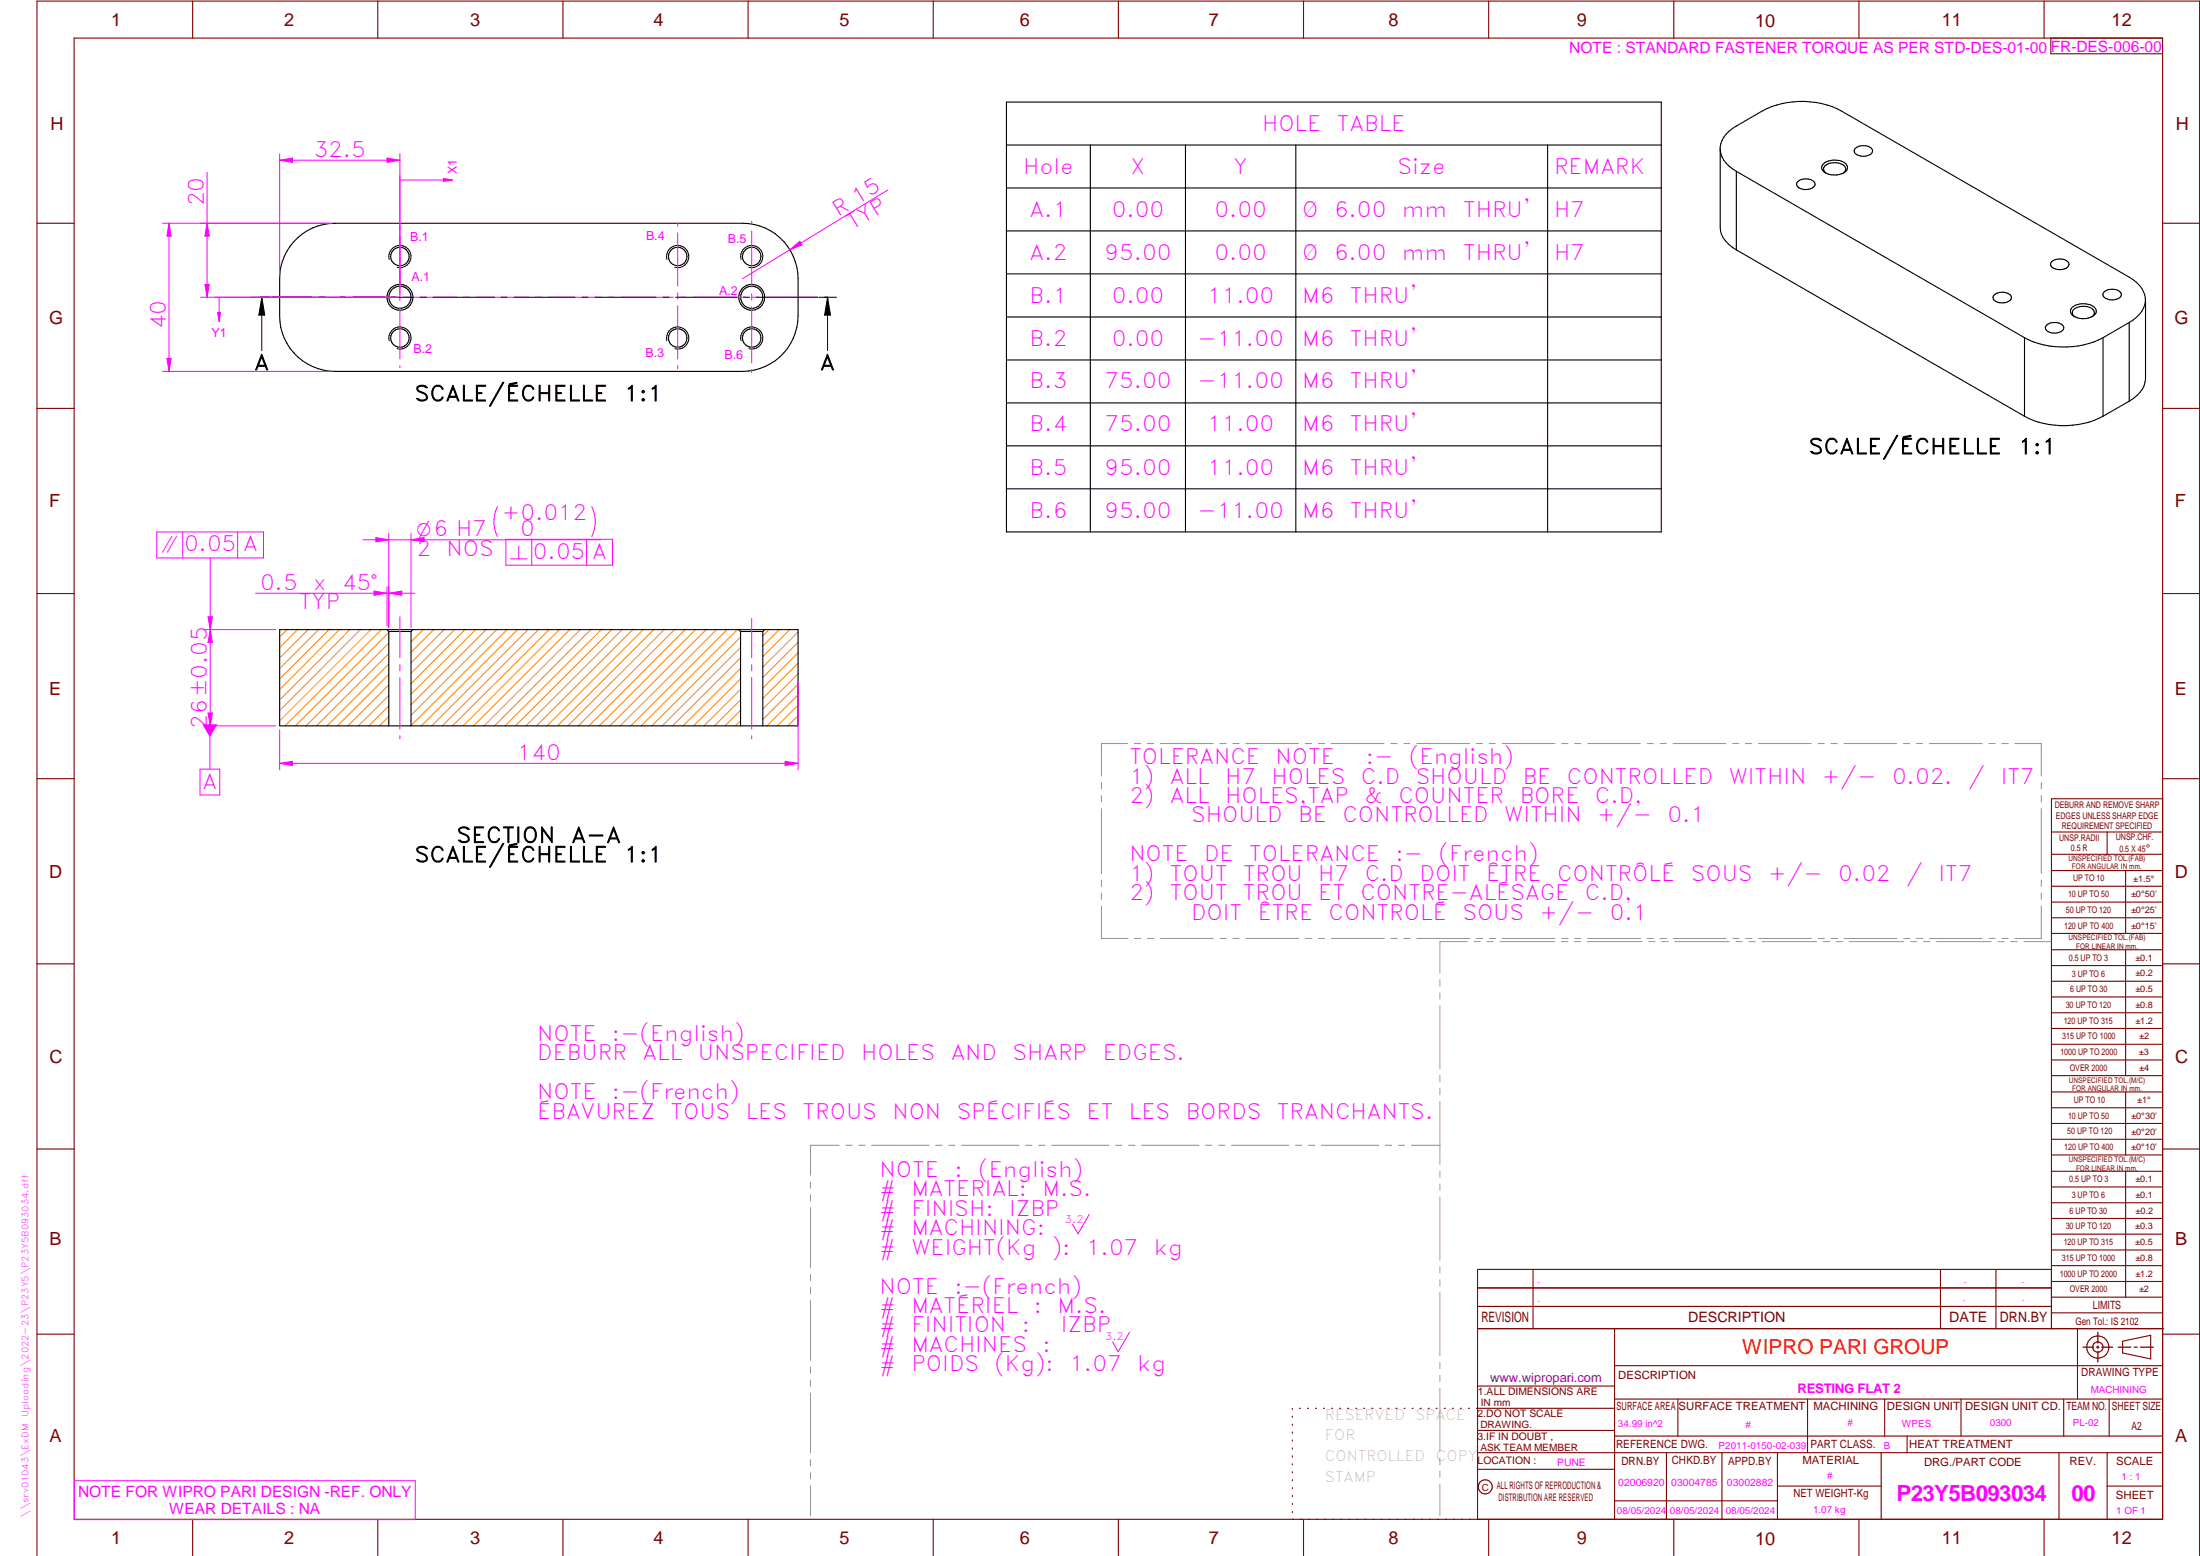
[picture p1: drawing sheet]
<svg xmlns="http://www.w3.org/2000/svg" width="594mm" height="420mm" viewBox="0 0 594 420" stroke-linecap="round" stroke-linejoin="round" font-family="sans-serif">
<g fill="none" stroke="#800000" stroke-width=".3">
<path d="M20 10.3h564v400h-564zM52 .3v10M102 .3v10M152 .3v10M202 .3v10M252 .3v10M302 .3v10M352 .3v10M402 .3v10M452 .3v10M502 .3v10M552 .3v10"/>
<path d="M553.8 10.3v4.2h30.2M10 60.3h10M584 60.3h10M10 110.3h10M584 110.3h10M10 160.3h10M584 160.3h10M10 210.3h10M584 215.7h-30v143.1M584 210.3h10M554 224.7h30M554 230.7h30"/>
<path d="M554 235.1h30M554 239.3h30M569 224.7v6M574 235.1v17M554 243.6h30M554 247.8h30M554 252.1h30M554 256.5h30M574 256.5v33.9M10 260.3h10M554 260.7h30M554 265h30"/>
<path d="M554 269.2h30M554 273.5h30M554 277.7h30M584 260.3h10M554 282h30M554 286.2h30M554 290.4h30M554 294.9h30M554 299.1h30M574 294.9v17M10 310.3h10M554 303.4h30"/>
<path d="M554 307.6h30M554 311.9h30M554 316.3h30M574 316.3v34M584 310.3h10M554 320.5h30M554 324.8h30M554 329h30M554 333.2h30M554 337.5h30M399 358.8h185.2M399 352.8h155"/>
<path d="M399 347.8h155M414 342.8v16M436 358.8v51.5M524 342.8v16M539 342.8v16M554 341.8h30M554 346h30M554 350.3h30M554 354.5h30M554 342.8h-155v67.5M561 358.8v19M10 360.3h10"/>
<path d="M399 374.3h37M436 377.8h148M453.1 377.8v10M488.1 377.8v14.5M508.9 377.8v10M529.5 377.8v10M557.3 377.8v10M569.5 377.8v10M573.2 362.2l7.6-1.6v6.3l-7.6-1.6zM584 368.8h-148M584 360.3h10M349 380.3v.3"/>
<path d="M349 382.4v.3M349 384.6v.3M349 386.7v.3M349 388.8v.3M349 391v.3M349 393.1v.3M349 395.3v.3M349 397.4v.3M349 399.5v.3M350.9 380.3h.2M353.1 380.3h.2M355.2 380.3h.3"/>
<path d="M357.4 380.3h.3M359.6 380.3h.3M361.7 380.3h.3M363.9 380.3h.3M366.1 380.3h.3M368.3 380.3h.2M370.4 380.3h.3M372.6 380.3h.3M374.8 380.3h.3M376.9 380.3h.4M379.1 380.3h.3M381.3 380.3h.3"/>
<path d="M383.4 380.3h.4M385.6 380.3h.3M387.8 380.3h.3M390 380.3h.3M392.2 380.3h.3M394.3 380.3h.3M396.5 380.3h.3M398.7 380.3h37.3M399 396.7h37M399 392.3h185M399 386.2h37M436 387.8h148"/>
<path d="M450 392.3v18M465 392.3v18M480 392.3v18M508 392.3v18M515 387.8v4.5M556 392.3v18M569 392.3v18M52 410.3v9.7M102 410.3v9.7M152 410.3v9.7M202 410.3v9.7M252 410.3v9.7"/>
<path d="M302 410.3v9.7M349 401.7v.3M349 403.8v.4M349 406v.3M349 408.1v.3M352 410.3v9.7M402 410.3v9.7M436 405.3h44M452 410.3v9.7M480 401.3h28M502 410.3v9.7M552 410.3v9.7"/>
<path d="M569 401.3h15M10 420v-419.7h584v419.7"/>
<circle cx="566.5" cy="363.7" r="1.39"/>
<circle cx="566.5" cy="363.8" r="3"/>
<circle cx="401.1" cy="401.5" r="1.9"/>
</g>
<g fill="none" stroke="#f0f" stroke-width=".27">
<path d="M203 59.7v.8M108 61.1v.8M108 63.8v13.9M108 79.5v1.7M183 60.2v.9M183 62.9v14.4M183 79v1.8M203 62.4v15.1M203 79.3v1.7M67.5 80.3h.9M70.1 80.3h14.3M86.1 80.3h1.7"/>
<path d="M89.7 80.3h14.1M105.6 80.3h1.8M108 83v13.9M108 98.7v.6M109.1 80.3h14.3M125.1 80.3h1.7M128.6 80.3h14.2M144.6 80.3h1.7M148.1 80.3h14.2M164.1 80.3h1.7M167.6 80.3h14.2M183 82.5v14.4"/>
<path d="M183 98.7v.9M183.6 80.3h1.7M187.1 80.3h14.2M203 82.8v15.2M203 99.8v.9M203.1 80.3h1.7M206.6 80.3h14.2M222.6 80.3h.9M108 166.5v11.1M108 179.5v1.6M203 167v10.6M203 179.5v1.6"/>
<path d="M75.5 197.1v10.8M108 182.9v14M108 198.7v.8M203 182.9v14M203 198.7v.8M215.5 184.1v23.8M75.5 206.1l3.5-.5v1.1zM294.1 327.9l-3 5.3-1.5-2.7M305 359.7l-3 5.3-1.6-2.6M20.1 399.8h92v10.5h-92z"/>
</g>
<g fill="none" stroke="#949494" stroke-width=".27">
<path d="M396.2 254.3h-7.4v8.5M398.1 254.3h1.6M401.5 254.3h1.8M405 254.3h14.8M421.6 254.3h1.7M425.1 254.3h1.7M428.6 254.3h14.8M445.2 254.3h1.7M448.7 254.3h1.7M452.2 254.3h14.8M468.8 254.3h1.7M472.3 254.3h1.7"/>
<path d="M475.8 254.3h14.8M492.4 254.3h1.7M495.8 254.3h1.8M499.4 254.3h14.7M516 254.3h1.6M519.4 254.3h1.8M522.9 254.3h14.8M539.5 254.3h1.7M543 254.3h1.7M546.5 254.3h7.4M388.8 264.5v1.8M388.8 268.1v1.6"/>
<path d="M388.8 271.6v17M388.8 290.4v1.7M388.8 293.9v1.7M388.8 297.4v17M218.9 319.2v1.6M226.6 309.2h-7.7v8.1M228.4 309.2h1.7M231.9 309.2h1.7M235.4 309.2h15.5M252.7 309.2h1.7M256.2 309.2h1.7M259.7 309.2h15.5"/>
<path d="M277 309.2h1.7M280.5 309.2h1.7M284 309.2h15.5M301.2 309.2h1.8M304.8 309.2h1.7M308.3 309.2h15.5M325.5 309.2h1.7M329.1 309.2h1.6M332.6 309.2h15.4M349.8 309.2h1.7M353.3 309.2h1.7M356.8 309.2h15.5"/>
<path d="M374.1 309.2h1.7M377.6 309.2h1.7M381.1 309.2h7.7M388.8 316.2v1.7M388.8 319.7v1.7M218.9 322.6v1.8M218.9 326.1v16.2M388.8 323.2v17.1M218.9 344.1v1.8M218.9 347.6v1.7M218.9 351.2v16.1M388.8 342.1v1.6"/>
<path d="M388.8 345.6v1.7M388.8 349v17.1M218.9 369.1v1.7M218.9 372.6v1.8M218.9 376.1v16.2M388.8 367.9v1.7M388.8 371.4v1.7M388.8 374.9v17M218.9 394.1v1.8M218.9 397.6v1.7M388.8 393.7v1.7M388.8 397.2v1.7"/>
<path d="M218.9 401.2v8.1M388.8 400.7v8.6"/>
</g>
<path d="M566.5 359.7v3M562.5 363.8h2.9M566.1 363.8h.7M566.5 363.4v.7M566.5 364.9v2.8M567.6 363.8h2.9M572 363.8h3.4M576.3 363.8h.8M578 363.8h3.5" fill="none" stroke="#800000" stroke-width=".34"/>
<g fill="none" stroke="#000" stroke-width=".3">
<path d="M464.5 40.6a7.5 7.5 0 0 0 4.4 5.7M468.9 46.3l77.8 44.9M468.9 46.3v21.2M485.5 49a3.4 3.4 0 0 1 4.5 .4 1.57 1.57 0 0 1-1.7 1.7l-.7 .1a2.18 2.18 0 0 1-2.5-1.5zM492.6 44a4.9 4.9 0 0 1 6.1 .6 1.66 1.66 0 0 1-1.3 2.3 4.9 4.9 0 0 1-5.2-.8 1.33 1.33 0 0 1 .4-2.1zM493.1 46.8a1.25 1.25 0 0 1-.7-1.2 1.25 1.25 0 0 1 .8-1.1 4.5 4.5 0 0 1 4.9 .3 1.21 1.21 0 0 1-.4 2M501 40a3.4 3.4 0 0 1 4.6 .4 1.25 1.25 0 0 1-1.2 1.6 3.2 3.2 0 0 1-3.6-.9v-.7zM80.5 64.1a14.7 14.7 0 0 1 10-3.8h110a15.1 15.1 0 0 1 15 15v10a15.1 15.1 0 0 1-15 15h-110a15 15 0 0 1-15-15v-10a14.7 14.7 0 0 1 5-11.2zM468.9 67.5l77.8 44.9M468.9 67.5a7.8 7.8 0 0 1-4.4-6.1v-21.7a7.5 7.5 0 0 1 4.4-5.7l7-4.1a23.3 23.3 0 0 1 21.3 0l77.8 44.9a6.9 6.9 0 0 1 4.2 7.5 8.5 8.5 0 0 1-4.2 4.8M538.5 79.6a3.4 3.4 0 0 1 4.6 .4 1.57 1.57 0 0 1-1.8 1.7 2.56 2.56 0 0 1-3.1-1.4zM554.1 70.7a3.4 3.4 0 0 1 4.5 .3 1.57 1.57 0 0 1-1.8 1.8h-1.2a1.97 1.97 0 0 1-1.9-1.4z"/>
<path d="M568.2 78.8a3.4 3.4 0 0 1 4.6 .4 1.57 1.57 0 0 1-1.8 1.7h-1.3a1.97 1.97 0 0 1-1.8-1.4zM546.7 91.2v21.2M552.7 87.8a3.4 3.4 0 0 1 4.5 .3 1.23 1.23 0 0 1-1.2 1.6 2.77 2.77 0 0 1-3.7-1.2zM559.4 83.2a4.8 4.8 0 0 1 6.5 .2 1.66 1.66 0 0 1-1.3 2.3 4.9 4.9 0 0 1-5.2-.8 1.36 1.36 0 0 1 0-1.7zM560.3 85.6a1.35 1.35 0 0 1-.7-1.5 1.35 1.35 0 0 1 1.3-1.1 3.8 3.8 0 0 1 4.6 1 1.25 1.25 0 0 1-.7 1.6M567.9 91.2v21.2M567.9 91.2a23.7 23.7 0 0 1-21.2 0M575 87.1l-7.1 4.1M575 87.1v21.2M579.4 81v21.2a7.3 7.3 0 0 1-4.4 6.1M546.7 112.4a23.3 23.3 0 0 0 21.2 0M575 108.3l-7.1 4.1"/>
<path d="M75.5 170h140v26h-140zM104.5 170l.5 .5M105 170.5h6M105 170.5v25.5M111 170.5v25.5M111.5 170l-.5 .5M199.5 170l.5 .5M200 170.5h6M200 170.5v25.5M206 170.5v25.5M206.5 170l-.5 .5"/>
<circle cx="108" cy="69.3" r="2.49"/>
<circle cx="183" cy="69.3" r="2.5"/>
<circle cx="203" cy="69.3" r="2.49"/>
<circle cx="108" cy="91.3" r="2.49"/>
<circle cx="108" cy="80.3" r="2.99"/>
<circle cx="108" cy="80.3" r="3.5"/>
<circle cx="183" cy="91.3" r="2.5"/>
<circle cx="203" cy="80.3" r="3"/>
<circle cx="203" cy="91.3" r="2.49"/>
<circle cx="203" cy="80.3" r="3.5"/>
</g>
<g fill="none" stroke="#000" stroke-width=".27">
<path d="M105.1 70.1a3 3 0 0 1 2.6-3.8 3 3 0 0 1 3.3 3.2 3 3 0 0 1-3.8 2.7M180.1 70.1a3 3 0 0 1 2.6-3.8 3 3 0 0 1 3.3 3.2 3 3 0 0 1-3.8 2.7M200.1 70.1a3 3 0 0 1 2.6-3.8 3 3 0 0 1 3.3 3.2 3 3 0 0 1-3.8 2.7M68.3 80.3h4.8M70.7 80.3l.8 4.8h-1.6zM70.7 80.3v14.4M73.3 80.3h16.5M91.6 80.3h1.7M95.1 80.3h16.6M105.1 92a2.99 2.99 0 0 1 2.6-3.7 2.99 2.99 0 0 1 3.3 3.2 2.99 2.99 0 0 1-3.8 2.6M113.4 80.3h1.8M117 80.3h16.5"/>
<path d="M135.3 80.3h1.7M138.8 80.3h16.5M157.1 80.3h1.7M160.6 80.3h16.6M178.9 80.3h1.8M180.1 92a3 3 0 0 1 2.6-3.7 3 3 0 0 1 3.3 3.2 3 3 0 0 1-3.8 2.6M182.4 80.3h16.6M200.1 92a2.99 2.99 0 0 1 2.6-3.7 2.99 2.99 0 0 1 3.3 3.2 2.99 2.99 0 0 1-3.8 2.6M200.8 80.3h1.7M204.3 80.3h16.5M221.1 80.3h4.8M223.5 80.3l.8 4.8h-1.6z"/>
<path d="M223.5 80.3v14.4"/>
</g>
<path d="M70.7 80.3l.8 4.8h-1.6zM223.5 80.3l.8 4.8h-1.6z" fill="#000"/>
<g fill="none" stroke="#ff8000" stroke-width=".27">
<path d="M77.5 170l-2 2M80.3 170l-4.8 4.9M83.2 170l-7.7 7.7M86 170l-10.5 10.5M88.9 170l-13.4 13.3M91.6 170l-16.1 16.2M94.5 170l-19 19M97.3 170l-21.8 21.9M100.2 170l-24.7 24.6M103 170l-26 26M105 179.3l-16.7 16.7M105 176.5l-19.5 19.5"/>
<path d="M105 173.7l-22.4 22.3M105 170.8l-25.2 25.2M114.3 170l-3.3 3.3M117.1 170l-6.1 6.1M119.9 170l-8.9 9M122.8 170l-11.8 11.8M125.6 170l-14.6 14.6M128.4 170l-17.4 17.5M131.3 170l-20.3 20.3M134.1 170l-23.1 23.1M136.9 170l-25.9 25.9M139.7 170l-26 26"/>
<path d="M142.6 170l-26 26M145.4 170l-26 26M148.2 170l-26 26M151 170l-26 26M153.9 170l-26 26M156.7 170l-26 26M159.5 170l-25.9 26M162.4 170l-26.1 26M165.2 170l-26 26M168 170l-26 26M170.9 170l-26 26M173.7 170l-26 26"/>
<path d="M176.5 170l-26 26M179.4 170l-26.1 26M182.2 170l-26 26M185 170l-26 26M187.8 170l-26 26M190.7 170l-26 26M193.5 170l-26 26M196.3 170l-26 26M199.1 170l-26 26M200 172l-24 24M200 174.8l-21.2 21.2M200 177.6l-18.4 18.4"/>
<path d="M207.6 170l-1.6 1.7M210.4 170l-4.4 4.5M213.3 170l-7.3 7.3M215.5 170.6l-9.5 9.5M215.5 173.4l-9.5 9.6M215.5 176.3l-9.5 9.5M215.5 179.1l-9.5 9.5M105 182.1l-13.9 13.9M105 185l-11.1 11M105 187.8l-8.2 8.2M105 190.6l-5.4 5.4M105 193.5l-2.6 2.5"/>
<path d="M200 191.8l-4.2 4.2M200 194.6l-1.4 1.4M200 189l-7.1 7M200 186.1l-9.9 9.9M200 183.3l-12.7 12.7M200 180.5l-15.6 15.5M215.5 181.9l-9.5 9.5M215.5 184.8l-9.5 9.5M215.5 193.3l-2.8 2.7M215.5 190.4l-5.6 5.6M215.5 187.6l-8.4 8.4"/>
</g>
<path d="M75.5 206.1l3.5-.5v1.1z" fill="#f0f"/>
<path d="M212 205.6l3.5 .5-3.5 .6z" fill="none" stroke="#f0f" stroke-width=".27"/>
<path d="M212 205.6l3.5 .5-3.5 .6z" fill="#f0f"/>
<path d="M55 170h19.5M55 196h19.5M56.2 192.5h1.2l-.6 3.5zM75.5 206.1h140" fill="none" stroke="#f0f" stroke-width=".27"/>
<path d="M56.2 192.5h1.2l-.6 3.5z" fill="#f0f"/>
<path d="M56.8 170l.6 3.5h-1.2z" fill="none" stroke="#f0f" stroke-width=".27"/>
<path d="M56.8 170l.6 3.5h-1.2z" fill="#f0f"/>
<path d="M43.9 60.3h45.5M45.6 60.3l.6 3.5h-1.1zM43.9 100.3h45.5M56.8 170v26" fill="none" stroke="#f0f" stroke-width=".27"/>
<path d="M45.6 60.3l.6 3.5h-1.1z" fill="#f0f"/>
<path d="M45.1 96.8h1.1l-.6 3.5z" fill="none" stroke="#f0f" stroke-width=".27"/>
<path d="M45.1 96.8h1.1l-.6 3.5z" fill="#f0f"/>
<path d="M45.6 60.3v40M104.5 158.4v10.6M105 158.4v11.1M105 160.2l3.5-.6v1.1z" fill="none" stroke="#f0f" stroke-width=".27"/>
<path d="M105 160.2l3.5-.6v1.1z" fill="#f0f"/>
<path d="M101 159.6l3.5 .6-3.5 .5z" fill="none" stroke="#f0f" stroke-width=".27"/>
<path d="M101 159.6l3.5 .6-3.5 .5z" fill="#f0f"/>
<path d="M134.3 136.8a9 9 0 0 0 0 8.1M159.8 136.8a9 9 0 0 1 0 8.1M105 144v25.5M111 145.8l3.5-.6v1.1zM111 144v25.5M69 160.2h43" fill="none" stroke="#f0f" stroke-width=".27"/>
<path d="M111 145.8l3.5-.6v1.1z" fill="#f0f"/>
<path d="M101.5 145.2l3.5 .6-3.5 .5z" fill="none" stroke="#f0f" stroke-width=".27"/>
<path d="M101.5 145.2l3.5 .6-3.5 .5z" fill="#f0f"/>
<path d="M239.7 51.3l-39.2 24M213.3 67.4l2.7-2.2 .6 .9zM98 145.8h64.3" fill="none" stroke="#f0f" stroke-width=".27"/>
<path d="M213.3 67.4l2.7-2.2 .6 .9z" fill="#f0f"/>
<path d="M54.2 60.3h35.2M55.9 60.3l.6 3.5h-1.2zM54.2 80.3h52.8" fill="none" stroke="#f0f" stroke-width=".27"/>
<path d="M55.9 60.3l.6 3.5h-1.2z" fill="#f0f"/>
<path d="M55.3 76.8h1.2l-.6 3.5z" fill="none" stroke="#f0f" stroke-width=".27"/>
<path d="M55.3 76.8h1.2l-.6 3.5z" fill="#f0f"/>
<path d="M55.9 46.5v33.8M75.5 43.3l3.5-.6v1.2zM75.5 41.5v32.7M108 41.5v37.7" fill="none" stroke="#f0f" stroke-width=".27"/>
<path d="M75.5 43.3l3.5-.6v1.2z" fill="#f0f"/>
<path d="M104.5 42.7l3.5 .6-3.5 .6z" fill="none" stroke="#f0f" stroke-width=".27"/>
<path d="M104.5 42.7l3.5 .6-3.5 .6z" fill="#f0f"/>
<path d="M75.5 43.3h32.5M108 47.4v32.1M108 48.6h14.2M119.8 48.2l2.4 .4-2.4 .4z" fill="none" stroke="#f0f" stroke-width=".27"/>
<path d="M119.8 48.2l2.4 .4-2.4 .4z" fill="#f0f"/>
<path d="M57.9 80.3h49.4M58.8 84.4h.8l-.4 2.4zM59.2 80.3v6.5" fill="none" stroke="#f0f" stroke-width=".27"/>
<path d="M58.8 84.4h.8l-.4 2.4z" fill="#f0f"/>
<g fill="none" stroke="#000" stroke-width=".3">
<path d="M271.8 39.2h176.8M271.8 27.6h176.8v116h-176.8zM294.4 39.2v104.4M320.1 39.2v104.4M349.9 39.2v104.4M417.9 39.2v104.4M271.8 50.8h176.8M271.8 62.4h176.8M271.8 74h176.8M271.8 85.6h176.8M271.8 97.2h176.8M271.8 108.8h176.8"/>
<path d="M271.8 120.4h176.8M271.8 132h176.8"/>
</g>
<g fill="none" stroke="#949494" stroke-width=".27">
<path d="M297.4 211.4v1.7M297.4 214.8v1.8M297.4 218.4v17.5M304.5 200.8h-7.1v8.7M306.3 200.8h1.7M309.8 200.8h1.7M313.3 200.8h14.3M329.4 200.8h1.7M332.9 200.8h1.7M336.4 200.8h14.3M352.5 200.8h1.7M356 200.8h1.7"/>
<path d="M359.5 200.8h14.3M375.5 200.8h1.8M379 200.8h1.7M382.6 200.8h14.2M398.6 200.8h1.7M402.1 200.8h1.7M405.6 200.8h14.3M421.7 200.8h1.7M425.2 200.8h1.7M428.7 200.8h14.3M444.8 200.8h1.7M448.3 200.8h1.7"/>
<path d="M451.8 200.8h14.2M467.9 200.8h1.7M471.3 200.8h1.8M474.8 200.8h14.3M490.9 200.8h1.7M494.4 200.8h1.7M497.9 200.8h14.3M514 200.8h1.7M517.5 200.8h1.7M521 200.8h14.3M537.1 200.8h1.7M540.5 200.8h1.8"/>
<path d="M544.1 200.8h7.1v8.7M551.2 211.3v1.7M551.2 214.8v1.7M551.2 218.3v17.5M297.4 237.7v1.7M551.2 237.6v1.8M297.4 244.7v8.7h7.2M297.4 241.2v1.7M306.4 253.4h1.7M309.9 253.4h1.7M313.3 253.4h14.4M329.4 253.4h1.8"/>
<path d="M332.9 253.4h1.7M336.5 253.4h14.2M352.5 253.4h1.7M356 253.4h1.7M359.5 253.4h14.3M375.6 253.4h1.7M379.1 253.4h1.7M382.6 253.4h14.3M398.6 253.4h1.8M402.2 253.4h1.7M405.7 253.4h14.2M421.7 253.4h1.8"/>
<path d="M425.2 253.4h1.7M428.7 253.4h14.3M444.8 253.4h1.7M448.3 253.4h1.7M451.8 253.4h14.3M467.9 253.4h1.7M471.4 253.4h1.7M474.9 253.4h14.3M491 253.4h1.7M494.4 253.4h1.8M498 253.4h14.2M514 253.4h1.7"/>
<path d="M517.5 253.4h1.8M521 253.4h14.3M537.1 253.4h1.7M540.6 253.4h1.7M551.2 241.1v1.7M551.2 244.6v8.8h-7.1"/>
</g>
<path d="M56.7 195.6v12.1" fill="none" stroke="#f0f" stroke-width=".27"/>
<path d="M54.6 195.6h4.1l-2 3.5z" fill="#f0f"/>
<path d="M56.8 150.7v19.3M54 207.7h5.3v7h-5.3z" fill="none" stroke="#f0f" stroke-width=".27"/>
<path d="M56.2 166.5h1.2l-.6 3.5z" fill="#f0f"/>
<path d="M42.3 143.6h28.9v7.1h-28.9zM49.4 143.6v7.1M64.2 143.6v7.1M136.6 145.6h28.8v7h-28.8zM143.6 145.6v7M158.4 145.6v7M56.2 166.5h1.2l-.6 3.5z" fill="none" stroke="#f0f" stroke-width=".27"/>
<g font-size="6" fill="#f0f">
<text x="512.1" y="405.2">P23Y5B093034</text>
<text x="559.4" y="405.2">00</text>
</g>
<g font-size="5.7" fill="#f0f">
<text x="340.8" y="35.3">HOLE</text>
<text x="361" y="35.3">TABLE</text>
<text x="84.7" y="42.4">32.5</text>
<text x="276.3" y="46.9">Hole</text>
<text x="305.3" y="46.9">X</text>
<text x="333.1" y="46.9">Y</text>
<text x="377.4" y="46.9">Size</text>
<text x="419.6" y="46.9">REMARK</text>
<text x="55" y="55.7" transform="rotate(-90 55 55.7)">20</text>
<text x="226.3" y="58.5" transform="rotate(-31 226.3 58.5)">R 15</text>
<text x="278" y="58.5">A.1</text>
<text x="300.2" y="58.5">0.00</text>
<text x="327.9" y="58.5">0.00</text>
<text x="351.7" y="58.5">Ø</text>
<text x="360.2" y="58.5">6.00</text>
<text x="378.5" y="58.5">mm</text>
<text x="395.1" y="58.5">THRU'</text>
<text x="419.6" y="58.5">H7</text>
<text x="230.2" y="62.2" transform="rotate(-31 230.2 62.2)">TYP</text>
<text x="278" y="70.1">A.2</text>
<text x="298.3" y="70.1">95.00</text>
<text x="327.9" y="70.1">0.00</text>
<text x="351.7" y="70.1">Ø</text>
<text x="360.2" y="70.1">6.00</text>
<text x="378.5" y="70.1">mm</text>
<text x="395.1" y="70.1">THRU'</text>
<text x="419.6" y="70.1">H7</text>
<text x="278" y="81.7">B.1</text>
<text x="300.2" y="81.7">0.00</text>
<text x="326" y="81.7">11.00</text>
<text x="351.7" y="81.7">M6</text>
<text x="364.5" y="81.7">THRU'</text>
<text x="44.8" y="88.9" transform="rotate(-90 44.8 88.9)">40</text>
<text x="278" y="93.3">B.2</text>
<text x="300.2" y="93.3">0.00</text>
<text x="323.4" y="93.3">-11.00</text>
<text x="351.7" y="93.3">M6</text>
<text x="364.5" y="93.3">THRU'</text>
<text x="278" y="104.9">B.3</text>
<text x="298.3" y="104.9">75.00</text>
<text x="323.4" y="104.9">-11.00</text>
<text x="351.7" y="104.9">M6</text>
<text x="364.5" y="104.9">THRU'</text>
<text x="278" y="116.5">B.4</text>
<text x="298.3" y="116.5">75.00</text>
<text x="326" y="116.5">11.00</text>
<text x="351.7" y="116.5">M6</text>
<text x="364.5" y="116.5">THRU'</text>
<text x="278" y="128.1">B.5</text>
<text x="298.3" y="128.1">95.00</text>
<text x="326" y="128.1">11.00</text>
<text x="351.7" y="128.1">M6</text>
<text x="364.5" y="128.1">THRU'</text>
<text x="135.5" y="140.3">+0.012</text>
<text x="278" y="139.7">B.6</text>
<text x="298.3" y="139.7">95.00</text>
<text x="323.4" y="139.7">-11.00</text>
<text x="351.7" y="139.7">M6</text>
<text x="364.5" y="139.7">THRU'</text>
<text x="49.7" y="148.9">0.05 A</text>
<text x="140.5" y="144.9">0</text>
<text x="112.4" y="150.1">2</text>
<text x="120.6" y="150.1">NOS</text>
<text x="143.9" y="150.9">0.05 A</text>
<text x="70.2" y="159.3">0.5</text>
<text x="84.6" y="159.3">x</text>
<text x="92.4" y="159.3">45°</text>
<text x="80.8" y="164.5">TYP</text>
<text x="55.9" y="196.8" transform="rotate(-90 55.9 196.8)">26±0.05</text>
<text x="139.6" y="205.3">140</text>
<text x="305" y="206.3">TOLERANCE</text>
<text x="344.5" y="206.3">NOTE</text>
<text x="368.8" y="206.3">:-</text>
<text x="380.5" y="206.3">(English)</text>
<text x="54.7" y="212.9">A</text>
<text x="305" y="211.6">1)</text>
<text x="315.9" y="211.6">ALL</text>
<text x="330.8" y="211.6">H7</text>
<text x="343.4" y="211.6">HOLES</text>
<text x="367.5" y="211.6">C.D</text>
<text x="382.3" y="211.6">SHOULD</text>
<text x="411.2" y="211.6">BE</text>
<text x="423.1" y="211.6">CONTROLLED</text>
<text x="466.8" y="211.6">WITHIN</text>
<text x="492" y="211.6">+/-</text>
<text x="510.9" y="211.6">0.02.</text>
<text x="531.5" y="211.6">/</text>
<text x="540.3" y="211.6">IT7</text>
<text x="305" y="216.8">2)</text>
<text x="315.9" y="216.8">ALL</text>
<text x="330.8" y="216.8">HOLES,TAP</text>
<text x="368.5" y="216.8">&amp;</text>
<text x="377.6" y="216.8">COUNTER</text>
<text x="410.4" y="216.8">BORE</text>
<text x="430.7" y="216.8">C.D,</text>
<text x="321.7" y="222.1">SHOULD</text>
<text x="350.5" y="222.1">BE</text>
<text x="362.5" y="222.1">CONTROLLED</text>
<text x="406.2" y="222.1">WITHIN</text>
<text x="431.3" y="222.1">+/-</text>
<text x="450.3" y="222.1">0.1</text>
<text x="305" y="232.6">NOTE</text>
<text x="325.1" y="232.6">DE</text>
<text x="337.3" y="232.6">TOLERANCE</text>
<text x="376.8" y="232.6">:-</text>
<text x="388.5" y="232.6">(French)</text>
<text x="305" y="237.8">1)</text>
<text x="315.9" y="237.8">TOUT</text>
<text x="335.7" y="237.8">TROU</text>
<text x="356" y="237.8">H7</text>
<text x="368.5" y="237.8">C.D</text>
<text x="383.3" y="237.8">DOIT</text>
<text x="401.3" y="237.8">ÊTRE</text>
<text x="420.4" y="237.8">CONTRÔLÉ</text>
<text x="456.6" y="237.8">SOUS</text>
<text x="477.4" y="237.8">+/-</text>
<text x="496.4" y="237.8">0.02</text>
<text x="514.7" y="237.8">/</text>
<text x="523.5" y="237.8">IT7</text>
<text x="305" y="243.1">2)</text>
<text x="315.9" y="243.1">TOUT</text>
<text x="335.7" y="243.1">TROU</text>
<text x="356" y="243.1">ET</text>
<text x="367.4" y="243.1">CONTRE-ALÉSAGE</text>
<text x="428" y="243.1">C.D,</text>
<text x="321.7" y="248.3">DOIT</text>
<text x="339.6" y="248.3">ÊTRE</text>
<text x="358.8" y="248.3">CONTROLÉ</text>
<text x="394.9" y="248.3">SOUS</text>
<text x="415.8" y="248.3">+/-</text>
<text x="434.7" y="248.3">0.1</text>
<text x="145.1" y="281.1">NOTE</text>
<text x="165.3" y="281.1">:-(English)</text>
<text x="145.1" y="286.3">DEBURR</text>
<text x="173.5" y="286.3">ALL</text>
<text x="188.4" y="286.3">UNSPECIFIED</text>
<text x="232.6" y="286.3">HOLES</text>
<text x="256.7" y="286.3">AND</text>
<text x="273.4" y="286.3">SHARP</text>
<text x="297.8" y="286.3">EDGES.</text>
<text x="145.1" y="296.8">NOTE</text>
<text x="165.3" y="296.8">:-(French)</text>
<text x="145.1" y="302">ÉBAVUREZ</text>
<text x="181.1" y="302">TOUS</text>
<text x="201.4" y="302">LES</text>
<text x="216.7" y="302">TROUS</text>
<text x="241" y="302">NON</text>
<text x="258.3" y="302">SPÉCIFIÉS</text>
<text x="293.4" y="302">ET</text>
<text x="304.8" y="302">LES</text>
<text x="320.2" y="302">BORDS</text>
<text x="344.8" y="302">TRANCHANTS.</text>
<text x="237.5" y="317.8">NOTE</text>
<text x="257.7" y="317.8">:</text>
<text x="264.1" y="317.8">(English)</text>
<text x="237.5" y="323">#</text>
<text x="246.1" y="323">MATERIAL:</text>
<text x="281.5" y="323">M.S.</text>
<text x="237.5" y="328.3">#</text>
<text x="246.1" y="328.3">FINISH:</text>
<text x="272.5" y="328.3">IZBP</text>
<text x="237.5" y="333.5">#</text>
<text x="246.1" y="333.5">MACHINING:</text>
<text x="237.5" y="338.8">#</text>
<text x="246.1" y="338.8">WEIGHT(Kg</text>
<text x="284" y="338.8">):</text>
<text x="293.3" y="338.8">1.07</text>
<text x="311.6" y="338.8">kg</text>
<text x="237.5" y="349.3">NOTE</text>
<text x="257.7" y="349.3">:-(French)</text>
<text x="237.5" y="354.5">#</text>
<text x="237.5" y="359.8">#</text>
<text x="246.1" y="359.8">FINITION</text>
<text x="246.1" y="354.5">MATÉRIEL</text>
<text x="275.9" y="359.8">:</text>
<text x="279.2" y="354.5">:</text>
<text x="285.6" y="354.5">M.S.</text>
<text x="286.5" y="359.8">IZBP</text>
<text x="237.5" y="365">#</text>
<text x="246.1" y="365">MACHINES</text>
<text x="281.5" y="365">:</text>
<text x="237.5" y="370.3">#</text>
<text x="246.1" y="370.3">POIDS</text>
<text x="268.5" y="370.3">(Kg):</text>
<text x="288.8" y="370.3">1.07</text>
<text x="307.1" y="370.3">kg</text>
</g>
<g font-size="5.7">
<text x="68.7" y="99.9">A</text>
<text x="221.4" y="99.9">A</text>
<text x="112" y="108.3">SCALE/ÉCHELLE</text>
<text x="168.5" y="108.3">1:1</text>
<text x="488.4" y="122.6">SCALE/ÉCHELLE</text>
<text x="544.9" y="122.6">1:1</text>
<text x="123.3" y="227.5">SECTION</text>
<text x="154.3" y="227.5">A-A</text>
<text x="112" y="232.8">SCALE/ÉCHELLE</text>
<text x="168.5" y="232.8">1:1</text>
</g>
<text font-size="5.6" fill="#f00" x="470.5" y="365.5">WIPRO PARI GROUP</text>
<g font-size="5.4" fill="#f0f">
<text x="43.6" y="148.9">i</text>
<text x="112.4" y="144.9">O6 H7</text>
<text x="137.7" y="150.9">n</text>
</g>
<g font-size="4.9" fill="#800000">
<text x="30" y="6.9">1</text>
<text x="76.7" y="6.9">2</text>
<text x="127" y="6.9">3</text>
<text x="176.5" y="6.9">4</text>
<text x="226.7" y="6.9">5</text>
<text x="275.4" y="6.9">6</text>
<text x="326.4" y="6.9">7</text>
<text x="375" y="6.9">8</text>
<text x="425.8" y="6.9">9</text>
<text x="473.9" y="7.3">10</text>
<text x="524.3" y="6.9">11</text>
<text x="570.2" y="6.9">12</text>
<text x="13.6" y="35.1">H</text>
<text x="587.6" y="35.1">H</text>
<text x="13.2" y="87.5">G</text>
<text x="587.2" y="87.5">G</text>
<text x="13.2" y="137">F</text>
<text x="587.2" y="137">F</text>
<text x="13.2" y="187.6">E</text>
<text x="587.2" y="187.6">E</text>
<text x="13.2" y="237">D</text>
<text x="587.2" y="237">D</text>
<text x="13.4" y="287.1">C</text>
<text x="587.4" y="287.1">C</text>
<text x="13.4" y="336.2">B</text>
<text x="587.4" y="336.2">B</text>
<text x="13.4" y="389.3">A</text>
<text x="587.4" y="389.3">A</text>
<text x="30" y="416.9">1</text>
<text x="76.7" y="416.9">2</text>
<text x="127" y="416.9">3</text>
<text x="176.5" y="416.9">4</text>
<text x="226.7" y="416.9">5</text>
<text x="275.4" y="416.9">6</text>
<text x="326.4" y="416.9">7</text>
<text x="375" y="416.9">8</text>
<text x="425.8" y="416.9">9</text>
<text x="473.9" y="417.3">10</text>
<text x="524.3" y="416.9">11</text>
<text x="570.2" y="416.9">12</text>
</g>
<g font-size="4.2" fill="#f0f">
<text x="423.7" y="14.3">NOTE : STANDARD FASTENER TORQUE AS PER STD-DES-01-00</text>
<text x="553.8" y="14">FR-DES-006-00</text>
<text x="21.1" y="404.3">NOTE FOR WIPRO PARI DESIGN -REF. ONLY</text>
<text x="45.7" y="408.8">WEAR DETAILS : NA</text>
</g>
<g font-size="3.9" fill="#800000">
<text x="400" y="357.1">REVISION</text>
<text x="455.9" y="357.1">DESCRIPTION</text>
<text x="526.4" y="357.1">DATE</text>
<text x="540" y="357.1">DRN.BY</text>
</g>
<g font-size="3.9" fill="#c0c0c0">
<text x="357.8" y="383.3">RESERVED</text>
<text x="382.3" y="383.3">SPACE</text>
<text x="357.8" y="388.9">FOR</text>
<text x="357.8" y="394.5">CONTROLLED</text>
<text x="387.8" y="394.5">COPY</text>
<text x="357.8" y="400">STAMP</text>
</g>
<text font-size="3.6" fill="#f0f" x="485.4" y="376.1">RESTING FLAT 2</text>
<text font-size="3.5" fill="#00f" x="402.4" y="373.3">www.wipropari.com</text>
<g font-size="3.4" fill="#f0f">
<text x="123.4" y="46.9" transform="rotate(-90 123.4 46.9)">X1</text>
<text x="110.8" y="65.2">B.1</text>
<text x="174.4" y="64.7">B.4</text>
<text x="196.5" y="65.5">B.5</text>
<text x="111.1" y="75.8">A.1</text>
<text x="194.2" y="79.6">A.2</text>
<text x="57.1" y="90.9">Y1</text>
<text x="111.7" y="95.4">B.2</text>
<text x="174.3" y="96.3">B.3</text>
<text x="195.6" y="97">B.6</text>
</g>
<g font-size="3.1" fill="#800000">
<text x="565.1" y="353.5">LIMITS</text>
<text x="562" y="371.7">DRAWING TYPE</text>
<text x="437" y="372.3">DESCRIPTION</text>
<text x="436.5" y="380.8">SURFACE AREA</text>
<text x="453.3" y="380.8">SURFACE TREATMENT</text>
<text x="489.7" y="380.8">MACHINING</text>
<text x="509.5" y="380.8">DESIGN UNIT</text>
<text x="530.6" y="380.8">DESIGN UNIT CD.</text>
<text x="558" y="380.6">TEAM NO.</text>
<text x="570.3" y="380.7">SHEET SIZE</text>
<text x="575.6" y="386.1">A2</text>
<text x="436.4" y="391.1">REFERENCE DWG.</text>
<text x="437.8" y="395.5">DRN.BY</text>
<text x="451.4" y="395.4">CHKD.BY</text>
<text x="466.6" y="395.5">APPD.BY</text>
<text x="486.7" y="395.4">MATERIAL</text>
<text x="488.9" y="390.9">PART CLASS.</text>
<text x="515.6" y="390.9">HEAT TREATMENT</text>
<text x="519.6" y="395.9">DRG./PART CODE</text>
<text x="558.9" y="395.5">REV.</text>
<text x="571.4" y="395.6">SCALE</text>
<text x="484.3" y="404.2">NET WEIGHT-Kg</text>
<text x="571.4" y="404.7">SHEET</text>
</g>
<text font-size="3" fill="#800000" x="579.5" y="230.1">°</text>
<g font-size="2.8" fill="#f0f">
<text x="287.6" y="330.1">3.2</text>
<text x="298.4" y="361.9">3.2</text>
<text x="420.5" y="396">PUNE</text>
<text x="437" y="401.2">02006920</text>
<text x="451.3" y="401.2">03004785</text>
<text x="466.3" y="401.2">03002882</text>
</g>
<g font-size="2.8" fill="#800000">
<text x="560.4" y="357.7">Gen Tol.: IS 2102</text>
<text x="399.1" y="376.6">1.ALL DIMENSIONS ARE</text>
<text x="399" y="382.7">2.DO NOT SCALE</text>
<text x="399" y="388.7">3.IF IN DOUBT ,</text>
<text x="399" y="395.4">LOCATION :</text>
<text x="404.2" y="402">ALL RIGHTS OF REPRODUCTION &amp;</text>
<text x="404.7" y="405.4">DISTRIBUTION ARE RESERVED</text>
</g>
<g font-size="2.7" fill="#f0f">
<text x="564.6" y="376.2">MACHINING</text>
<text x="436.9" y="385.4">34.99 in^2</text>
<text x="471.4" y="385.5">#</text>
<text x="498.9" y="385">#</text>
<text x="513.6" y="385.3">WPES</text>
<text x="537.3" y="385.1">0300</text>
<text x="559.7" y="385.1">PL-02</text>
<text x="464.1" y="391.2">P2011-0150-02-039</text>
<text x="508.7" y="391.2">B</text>
<text x="493.4" y="399.5">#</text>
<text x="572.8" y="399.7">1 : 1</text>
<text x="436.6" y="408.7">08/05/2024</text>
<text x="450.9" y="408.8">08/05/2024</text>
<text x="466" y="408.9">08/05/2024</text>
<text x="489.6" y="408.5">1.07 kg</text>
<text x="571.4" y="408.7">1 OF 1</text>
</g>
<g font-size="2.7" fill="#800000">
<text x="399.9" y="379.7">IN mm</text>
<text x="399.7" y="385.7">DRAWING.</text>
<text x="399.7" y="391.8">ASK TEAM MEMBER</text>
<text x="400.1" y="402.5">C</text>
</g>
<g font-size="2.5" fill="#800000">
<text x="554.9" y="218.3">DEBURR AND REMOVE SHARP</text>
<text x="555.2" y="221">EDGES UNLESS SHARP EDGE</text>
<text x="556.1" y="227.1">UNSP.RADII</text>
<text x="556.8" y="223.8">REQUIREMENT SPECIFIED</text>
<text x="571.4" y="226.9">UNSP.CHF.</text>
<text x="559.2" y="229.9">0.5 R</text>
<text x="572.3" y="230.1">0.5 X 45</text>
<text x="559.8" y="238">UP TO 10</text>
<text x="576.1" y="238.1">±1.5°</text>
<text x="558.5" y="242.2">10 UP TO 50</text>
<text x="575.5" y="242.3">±0°50'</text>
<text x="557.4" y="250.7">120 UP TO 400</text>
<text x="557.9" y="246.5">50 UP TO 120</text>
<text x="575.5" y="250.7">±0°15'</text>
<text x="575.5" y="246.5">±0°25'</text>
<text x="558.7" y="259.4">0.5 UP TO 3</text>
<text x="559.5" y="263.7">3 UP TO 6</text>
<text x="576.6" y="263.6">±0.2</text>
<text x="576.6" y="259.4">±0.1</text>
<text x="559" y="267.9">6 UP TO 30</text>
<text x="576.6" y="267.9">±0.5</text>
<text x="557.8" y="272.2">30 UP TO 120</text>
<text x="576.6" y="272.2">±0.8</text>
<text x="556.9" y="280.7">315 UP TO 1000</text>
<text x="557.3" y="276.4">120 UP TO 315</text>
<text x="576.6" y="276.4">±1.2</text>
<text x="577.7" y="280.7">±2</text>
<text x="556.4" y="284.9">1000 UP TO 2000</text>
<text x="577.6" y="284.9">±3</text>
<text x="558.9" y="289.2">OVER 2000</text>
<text x="577.7" y="289.3">±4</text>
<text x="560" y="297.9">UP TO 10</text>
<text x="577.1" y="297.9">±1°</text>
<text x="558.5" y="302.1">10 UP TO 50</text>
<text x="575.5" y="302.1">±0°30'</text>
<text x="557.4" y="310.6">120 UP TO 400</text>
<text x="558.2" y="306.3">50 UP TO 120</text>
<text x="575.5" y="310.6">±0°10'</text>
<text x="575.5" y="306.4">±0°20'</text>
<text x="558.8" y="319.2">0.5 UP TO 3</text>
<text x="559.4" y="323.4">3 UP TO 6</text>
<text x="576.6" y="319.2">±0.1</text>
<text x="576.6" y="323.5">±0.1</text>
<text x="558.9" y="327.7">6 UP TO 30</text>
<text x="576.7" y="327.7">±0.2</text>
<text x="557.8" y="332">30 UP TO 120</text>
<text x="576.6" y="332">±0.3</text>
<text x="556.8" y="340.5">315 UP TO 1000</text>
<text x="557.3" y="336.3">120 UP TO 315</text>
<text x="576.6" y="336.3">±0.5</text>
<text x="576.6" y="340.5">±0.8</text>
<text x="556.2" y="344.7">1000 UP TO 2000</text>
<text x="576.6" y="344.7">±1.2</text>
<text x="558.9" y="349">OVER 2000</text>
<text x="577.6" y="349">±2</text>
</g>
<g font-size="2.5" fill="#f0f">
<text x="415.2" y="346.4">.</text>
<text x="530.3" y="346.5">.</text>
<text x="545.9" y="346.4">.</text>
<text x="415.2" y="351.5">.</text>
<text x="530" y="351.3">.</text>
<text x="545.9" y="351.4">.</text>
</g>
<g font-size="2.4" fill="#f0f">
<text x="7.7" y="382.7" transform="rotate(-90 7.7 382.7)">Uploading\2022-23\P23Y5\P23Y5B093034.dft</text>
<text x="7.7" y="409.8" transform="rotate(-90 7.7 409.8)">\\srv01043\ExDM</text>
</g>
<g font-size="2.1" fill="#800000">
<text x="558.5" y="232.4">UNSPECIFIED TOL.(FAB)</text>
<text x="559.5" y="234.7">FOR ANGULAR IN mm.</text>
<text x="558.6" y="253.9">UNSPECIFIED TOL.(FAB)</text>
<text x="560.7" y="256.3">FOR LINEAR IN mm.</text>
<text x="558.7" y="292.3">UNSPECIFIED TOL.(M/C)</text>
<text x="559.6" y="294.7">FOR ANGULAR IN mm.</text>
<text x="558.7" y="313.7">UNSPECIFIED TOL.(M/C)</text>
<text x="560.6" y="316.1">FOR LINEAR IN mm.</text>
</g>
</svg>
